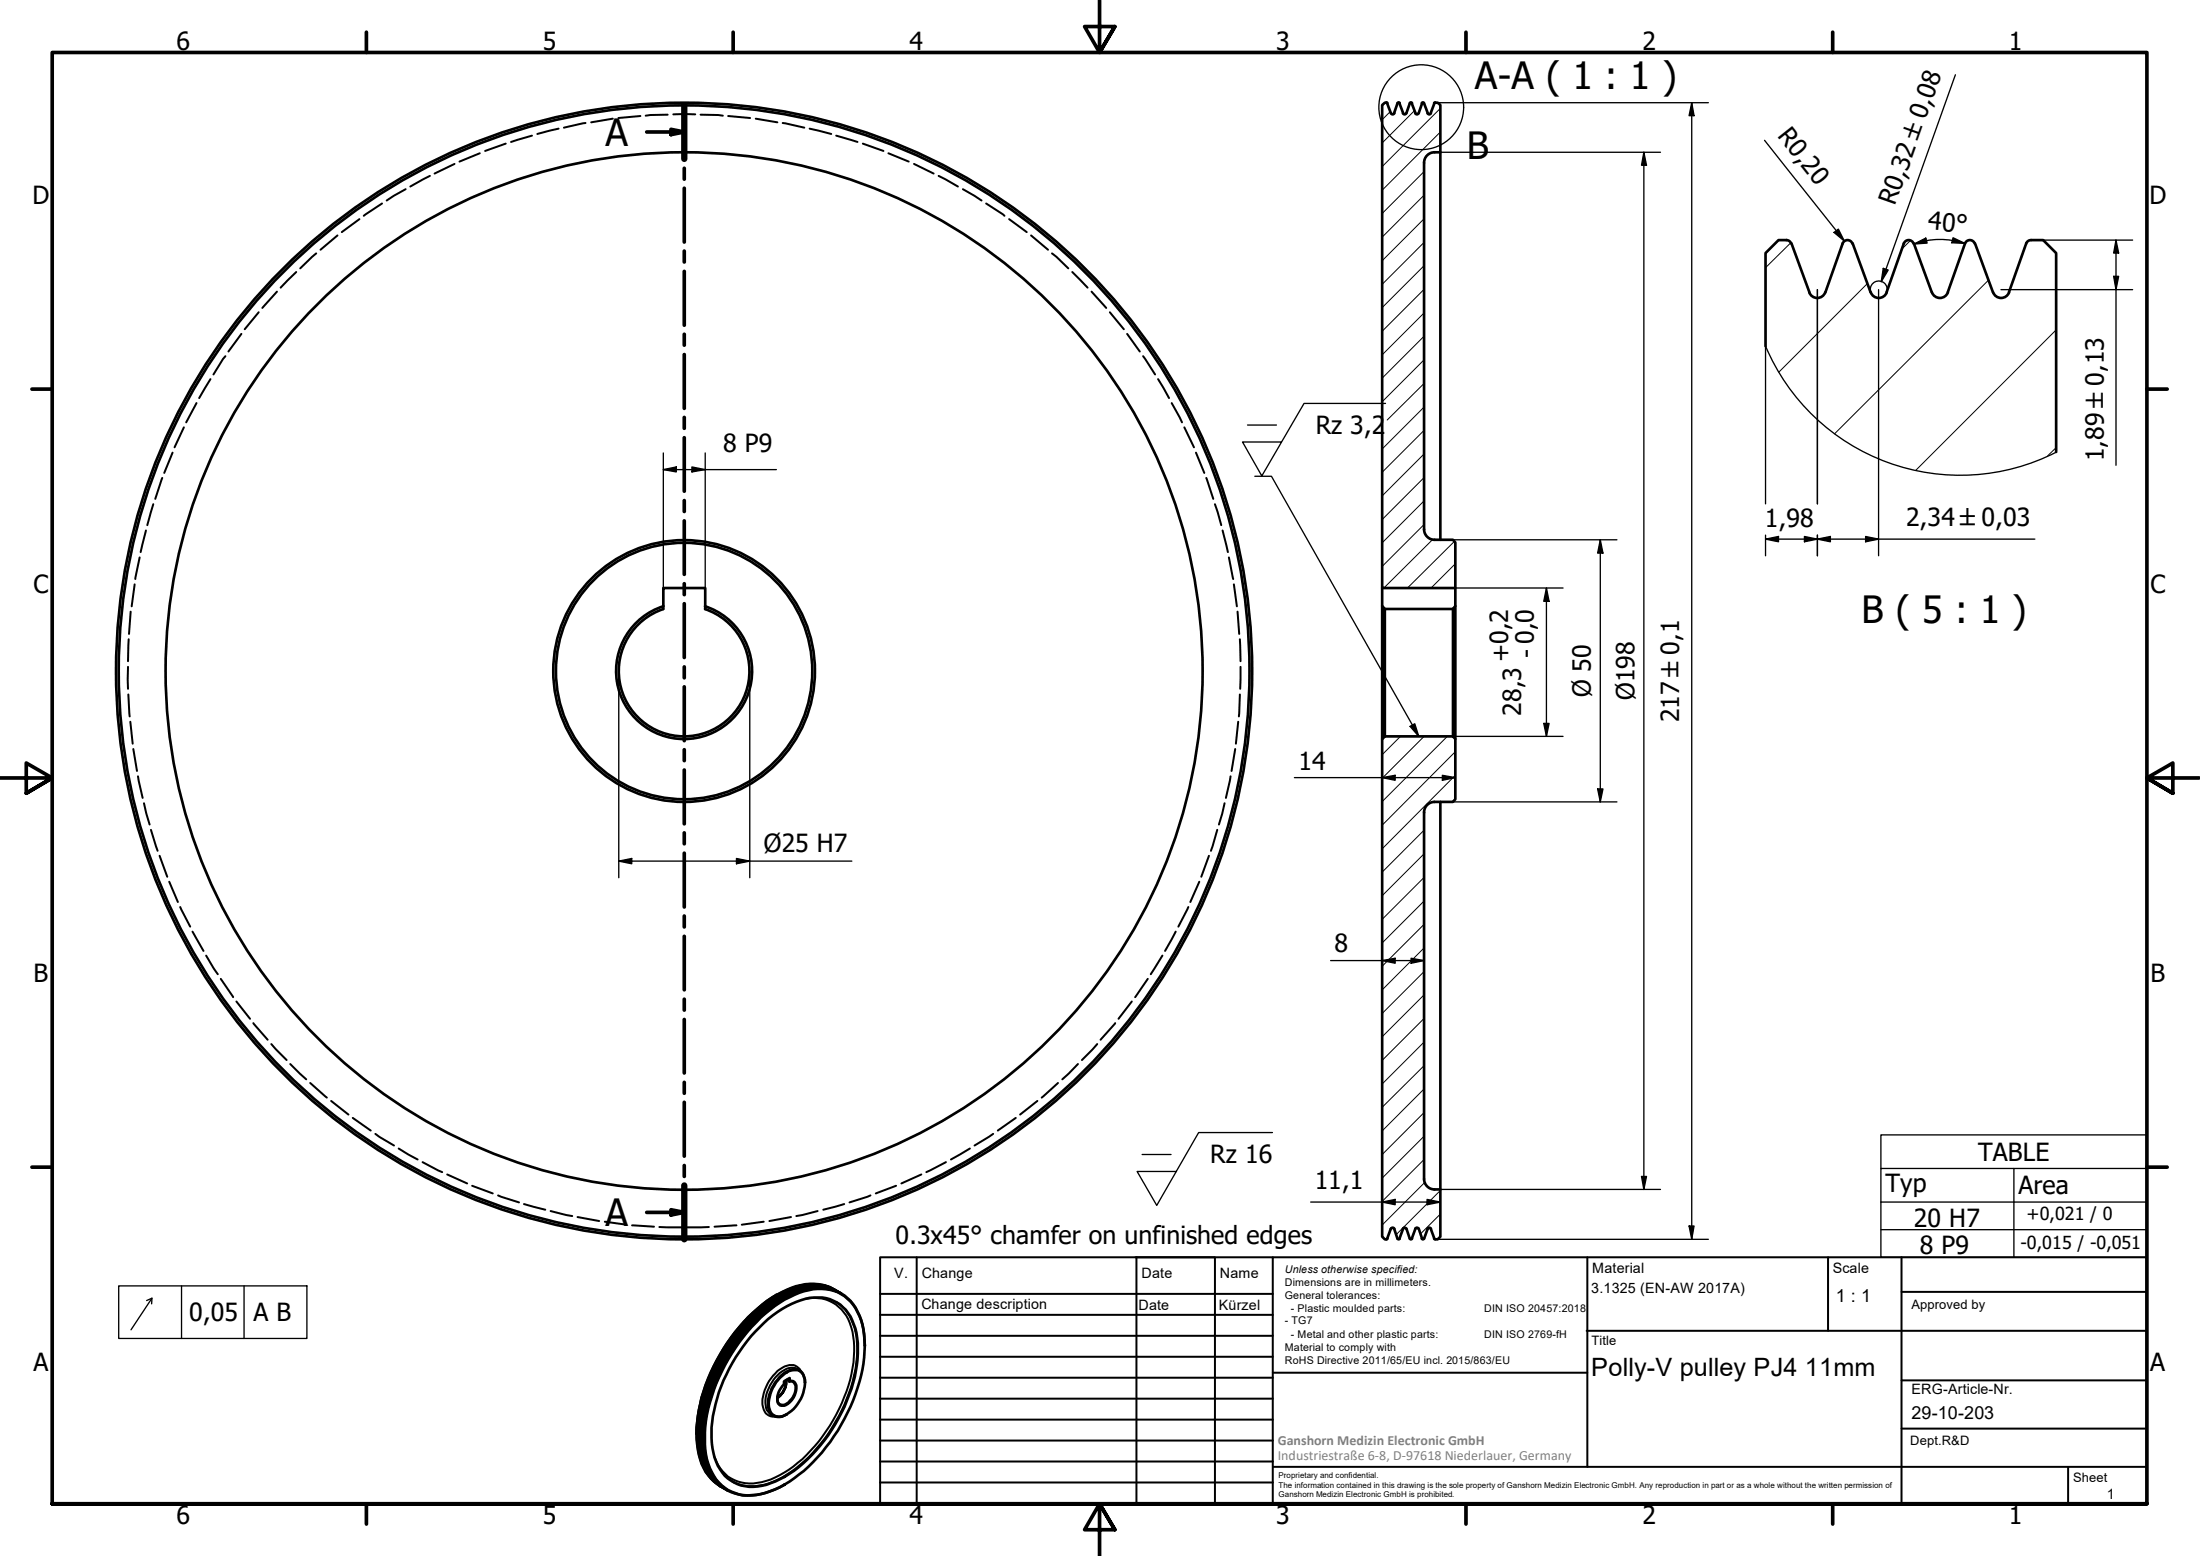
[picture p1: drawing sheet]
<svg xmlns="http://www.w3.org/2000/svg" width="420mm" height="297mm" viewBox="0 0 420 297" stroke-linecap="round" stroke-linejoin="round" font-family="sans-serif">
<!-- layer: Hatch (ISO) -->
<g fill="none" stroke="#000" stroke-width=".19">
<path d="M267.1 19.6l-.3 .4M265.6 21.3l-1.6 1.5M270.1 21.1l-6.1 6.2M272 37.3l-8 8M272 32.8l-8 8M275.1 25.2l-11.1 11.1M275.1 20.7l-11.1 11.1M272 59.7l-8 8M272 55.2l-8 8M272 50.7l-8 8M272 46.3l-8 8M272 41.8l-8 8"/>
<path d="M342 46.3l-4.8 4.8M356.6 54.2l-16.9 16.8M364.9 45.9l-1.7 1.6M379.8 53.5l-29.4 29.3M272 77.7l-8 8M272 68.7l-8 8M272 64.2l-8 8M272 73.2l-7.1 7M392.7 63l-26.8 26.8M272 95.6l-8 8M272 91.2l-8 8M272 86.7l-8 8"/>
<path d="M272 82.2l-8 8M392.7 85.5l-1.6 1.5M272 100.1l-8 8M273.6 103l-9.3 9.3M277.7 103.4l-8.9 8.9M277.9 112.1l-.1 .2M277.9 107.6l-4.6 4.7M267.5 140.6l-3.5 3.5M272 158.5l-8 8M272 140.6l-8 8M276.4 140.6l-12.4 12.4M277.9 152.5l-.5 .6"/>
<path d="M277.9 148l-13.9 14M277.9 143.5l-13.9 14M272 176.5l-8 8M272 172l-8 8M272 167.5l-8 8M272 163l-8 8M272 198.9l-8 8M272 194.4l-8 8M272 189.9l-8 8M272 185.5l-8 8M272 181l-8 8M272 216.9l-8 8"/>
<path d="M272 212.4l-8 8M272 207.9l-8 8M272 203.4l-8 8M272 221.3l-8 8M272.1 225.7l-8.1 8.2M275.1 231.8l-3.8 3.8M275.1 227.3l-8.5 8.4"/>
</g>
<!-- layer: Hidden (ISO) -->
<g fill="none" stroke="#000" stroke-width=".38">
<path d="M73 38.8l-3.5 2.4M77.5 36.1l-3.6 2.2M82.1 33.6l-3.7 2M86.8 31.3l-3.8 1.8M91.6 29.3l-3.8 1.5M96.6 27.4l-4 1.4M101.6 25.9l-4 1.2M106.7 24.6l-4.1 1M111.8 23.5l-4.1 .9M117 22.7l-4.1 .7M122.3 22.1l-4.2 .4M127.5 21.9l-4.2 .2"/>
<path d="M128.6 21.8h4.2M133.8 21.9l4.2 .2M139.1 22.1l4.2 .4M144.3 22.7l4.2 .7M149.5 23.5l4.1 .9M154.6 24.6l4.1 1M159.7 25.9l4.1 1.2M164.8 27.4l3.9 1.4M169.7 29.3l3.8 1.5M174.6 31.3l3.7 1.8M179.3 33.6l3.6 2M183.9 36.1l3.6 2.2"/>
<path d="M188.3 38.8l3.5 2.4M49.4 59.6l-2.7 3.3M52.9 55.7l-2.8 3.1M56.6 51.9l-3 3M60.4 48.4l-3.1 2.8M64.5 44.9l-3.3 2.8M68.6 41.8l-3.3 2.5M192.7 41.8l3.4 2.5M196.9 44.9l3.3 2.8M200.9 48.4l3.1 2.8M204.8 51.9l2.9 3M208.5 55.7l2.8 3.1"/>
<path d="M212 59.6l2.6 3.3M37.5 76.9l-1.9 3.7M40.2 72.4l-2.2 3.6M43.1 68l-2.3 3.5M46.1 63.7l-2.5 3.4M215.3 63.7l2.4 3.4M218.3 68l2.3 3.5M221.2 72.4l2.1 3.6M223.8 76.9l1.9 3.7M29.3 96.3l-1.2 4M31 91.2l-1.3 4M33 86.4l-1.6 3.9"/>
<path d="M35.1 81.6l-1.8 3.8M226.2 81.6l1.8 3.8M228.4 86.4l1.6 3.9M230.4 91.2l1.3 4M232 96.3l1.2 4M25 116.8l-.4 4.2M25.7 111.6l-.6 4.1M26.7 106.4l-.9 4.1M27.9 101.3l-1 4.1M233.5 101.3l1 4.1M234.7 106.4l.8 4.1M235.6 111.6l.6 4.1"/>
<path d="M236.3 116.8l.4 4.2M24.4 127.3v4.2M24.5 132.6l.3 4.2M24.6 122l-.2 4.2M24.9 137.8l.4 4.2M236.5 137.8l-.5 4.2M236.8 132.6l-.2 4.2M236.8 122l.1 4.2M236.9 127.3v4.2M25.5 143l.7 4.2M26.4 148.2l.8 4.1M27.5 153.3l1.1 4.1"/>
<path d="M28.8 158.4l1.3 4M232.5 158.4l-1.2 4M233.9 153.3l-1.1 4.1M235 148.2l-.9 4.1M235.9 143l-.7 4.2M30.5 163.4l1.4 4M32.3 168.3l1.7 3.9M34.4 173.2l1.9 3.7M36.8 177.8l2.1 3.7M224.5 177.8l-2 3.7M226.9 173.2l-1.9 3.7M229 168.3l-1.7 3.9"/>
<path d="M230.9 163.4l-1.5 4M39.4 182.4l2.2 3.6M42.2 186.9l2.3 3.5M45.1 191.2l2.7 3.3M48.4 195.3l2.7 3.2M51.8 199.3l2.9 3.1M209.5 199.3l-2.9 3.1M213 195.3l-2.8 3.2M216.2 191.2l-2.6 3.3M219.2 186.9l-2.4 3.5M222 182.4l-2.2 3.6M55.4 203.1l3.1 2.9"/>
<path d="M59.2 206.7l3.2 2.8M63.2 210.2l3.3 2.6M67.4 213.4l3.4 2.4M71.7 216.5l3.5 2.2M76.1 219.3l3.7 2M185.2 219.3l-3.6 2M189.7 216.5l-3.6 2.2M194 213.4l-3.4 2.4M198.1 210.2l-3.3 2.6M202.1 206.7l-3.2 2.8M205.9 203.1l-3 2.9M80.7 221.9l3.8 1.9"/>
<path d="M85.4 224.2l3.8 1.7M90.2 226.4l3.9 1.4M95.1 228.2l4 1.3M100.1 229.9l4 1M105.2 231.2l4.1 .9M110.3 232.3l4.1 .8M115.5 233.2l4.1 .6M120.7 233.9l4.2 .3M125.9 234.2l4.3 .1M135.4 234.2l-4.2 .1M140.7 233.9l-4.2 .3M145.9 233.2l-4.2 .6"/>
<path d="M151.1 232.3l-4.2 .8M156.1 231.2l-4 .9M161.2 229.9l-4 1M166.2 228.2l-4 1.3M171.1 226.4l-3.8 1.4M176 224.2l-3.9 1.7M180.7 221.9l-3.8 1.9"/>
</g>
<!-- layer: Visible (ISO) -->
<g fill="none" stroke="#000" stroke-width=".51">
<path d="M264.8 19.5l.2 .2M264.8 19.6h-.3l-.5 .5v92.2h13.9v-8.7l-.4-.6h-3.6a2 2 0 0 1-1.9-2M264.9 19.7l.7 1.9M266.9 19.7l-.7 2-.4 .1-.2-.2M266.9 19.7l.2-.2 .2 .2M267.3 19.7l.7 2 .4 .1 .2-.2M269.2 19.7l-.6 1.9M269.3 19.7l.2-.2 .2 .2M269.6 19.7l.7 1.9M271.5 19.7l.2-.2 .3 .2M271.6 19.7l-.7 2-.4 .1-.2-.2M272 19.7l.7 1.9"/>
<path d="M273.9 19.7l-.7 1.9M274.1 19.5l-.2 .2M274.1 19.6h.5l.5 .5v9a2.62 2.62 0 0 0-2.9 1l-.2 1v70M272.6 21.6l.4 .2 .3-.2M275.1 29.1v73.9M341.2 45.8a.98 .98 0 0 1 .9 .7M341.2 45.8h-1.5l-2.5 2.5v17.8M342.1 46.5l3.5 9.3M345.5 55.8a1.62 1.62 0 0 0 1.6 1.1 1.62 1.62 0 0 0 1.5-1.1M351.9 46.5a.98 .98 0 0 1 .9-.7 .98 .98 0 0 1 1 .7M351.9 46.5l-3.3 9.3M353.8 46.5l3.5 9.3"/>
<path d="M357.3 55.8a1.62 1.62 0 0 0 1.5 1.1 1.62 1.62 0 0 0 1.5-1.1M363.6 46.5a.98 .98 0 0 1 .9-.7 .98 .98 0 0 1 .9 .7M363.6 46.5l-3.3 9.3M365.5 46.5l3.4 9.3M369 55.8a1.62 1.62 0 0 0 1.5 1.1 1.62 1.62 0 0 0 1.5-1.1M375.3 46.5a.98 .98 0 0 1 .9-.7 .98 .98 0 0 1 .9 .7M375.3 46.5l-3.3 9.3M377.2 46.5l3.4 9.3a1.62 1.62 0 0 0 1.6 1.1 1.62 1.62 0 0 0 1.5-1.1l3.3-9.3M387.9 45.8a.98 .98 0 0 0-.9 .7M387.9 45.8h2.3l2.5 2.5v38M126.7 115.7a13 13 0 0 0-6.6 20 13 13 0 0 0 21.1 0 13 13 0 0 0-6.6-20M134.7 116.3v-4h-8v4a12.5 12.5 0 0 0-6.1 19.2 12.5 12.5 0 0 0 20.1 0 12.5 12.5 0 0 0-6.1-19.2"/>
<path d="M264 112.3v3.4M264.5 116.3h13l.4-.6v25.4M277.5 116.3v24.3M277.9 112.3v3.4M264.5 140.6v-24.3l-.5-.6v25.4M275.1 153.1v74M264.8 236.6h-.3l-.5-.5v-95l.5-.5h13l.4 .5v11.5l-.4 .5h-3.5a2 2 0 0 0-2 2v70a2 2 0 0 0 1.9 2h1.2v9l-.5 .5h-.5M265 236.4l-.2 .2M265.6 234.6l-.7 1.9M265.6 234.6l.4-.2 .3 .2M266.3 234.6l.6 1.9M266.9 236.4l.2 .2 .2-.2"/>
<path d="M267.9 234.6l.4-.2 .3 .2M268 234.6l-.7 1.9M268.6 234.6l.6 1.9M269.3 236.4l.2 .2 .2-.2M270.3 234.6l.3-.2 .3 .2M270.3 234.6l-.7 1.9M271 234.6l.6 1.9M271.5 236.4l.2 .2 .3-.2M272.6 234.6l.4-.2 .3 .2M272.7 234.6l-.7 1.9M273.2 234.6l.7 1.9M273.9 236.4l.2 .2"/>
<path d="M144.3 254.2a19.6 19.6 0 0 1 10.3-6.4 7.3 7.3 0 0 1 8.5 5 18.6 18.6 0 0 1 .2 10 31.3 31.3 0 0 1-13.4 19.1 11.2 11.2 0 0 1-8.4 1.7 8.1 8.1 0 0 1-5.4-7.1 24 24 0 0 1 2.6-14.1 34 34 0 0 1 5.6-8.2zM145.3 251.5a19.6 19.6 0 0 1 10-5.4 8 8 0 0 1 8.8 5.2 20 20 0 0 1-.3 13.7 35.5 35.5 0 0 1-11.2 16.5 15.3 15.3 0 0 1-10.6 3.9 8.1 8.1 0 0 1-6.7-6 22.7 22.7 0 0 1 1-14 37.5 37.5 0 0 1 9-13.9zM148.3 247.2a33.9 33.9 0 0 0-14.3 19.6l-.7 3.5-.3 3.4M159.4 246.2a9.3 9.3 0 0 0-8.3-.3 21.8 21.8 0 0 0-8.2 5.5 34.6 34.6 0 0 0-9.9 21.3 15.7 15.7 0 0 0 1.7 8.3l.6 .6a7 7 0 0 0 2.4 2.2M159.8 246.4a9.4 9.4 0 0 0-8.8-.2 28.6 28.6 0 0 0-12.6 11.8 33.4 33.4 0 0 0-5.1 15.7 13.1 13.1 0 0 0 2.6 8.5l1.4 1.3 .7 .5M160.1 246.6a9 9 0 0 0-8-.4 25.3 25.3 0 0 0-11.1 8.7 33.6 33.6 0 0 0-7.3 18.3 12.9 12.9 0 0 0 2.8 9.6l1.1 .9 .8 .4M160.4 246.8a9.3 9.3 0 0 0-8.7-.2 27.3 27.3 0 0 0-11.8 10.4 31.9 31.9 0 0 0-5.9 18.4 11.3 11.3 0 0 0 3.5 8.2l1.2 .7M160.7 246.9a9.6 9.6 0 0 0-8.7-.1 27.5 27.5 0 0 0-11.4 9.9 32 32 0 0 0-6.2 18.7 11.5 11.5 0 0 0 3.5 8.4l1 .7M165.2 256.9a11.8 11.8 0 0 0-3.3-9.1 8.5 8.5 0 0 0-8.4-1.4 24.9 24.9 0 0 0-12.4 9.7 33 33 0 0 0-6.7 18.5 11.8 11.8 0 0 0 3.3 9 8.2 8.2 0 0 0 7.5 1.6l1.8-.5 2.9-1.3M147.2 270l.5 .2M149 263a3.4 3.4 0 0 1 3.7-1.3 3.1 3.1 0 0 1 .8 3.6 6.6 6.6 0 0 1-4.5 5.1 1.85 1.85 0 0 1-2.1-1.7 7.2 7.2 0 0 1 2.1-5.7zM149.7 263.7l1.1-.6v.5a1.14 1.14 0 0 1 1.3 1.6 3.9 3.9 0 0 1-2.3 3.1 1.11 1.11 0 0 1-1.3-1.4l.2-1.2 1-1.4z"/>
<path d="M150.1 263.5a4 4 0 0 1-1.6 3.4 3.9 3.9 0 0 0 1.6-3.1M150.3 263.4l.4 .3M150.7 263.7a1.13 1.13 0 0 1 1.3 1.5 3.7 3.7 0 0 1-2.4 3h-.2a1.02 1.02 0 0 1-.9-1.2M150.8 263.6l-.1 .1M152.2 261.4l.5 .2M153.7 264a2.14 2.14 0 0 0-2.4-2.6 6.9 6.9 0 0 0-4.5 5.3 3.1 3.1 0 0 0 1 3.6l.3 .1a2.39 2.39 0 0 0 2.1-.4"/>
<circle cx="130.7" cy="128.1" r="25"/>
<circle cx="130.7" cy="128.1" r="24.5"/>
<circle cx="130.7" cy="128.1" r="108"/>
<circle cx="130.7" cy="128.1" r="108.5"/>
<circle cx="130.7" cy="128.1" r="99"/>
</g>
<!-- layer: Break Line (ISO) -->
<path d="M337.2 66.1a40.4 40.4 0 0 0 55.5 20.2" fill="none" stroke="#000" stroke-width=".25"/>
<!-- layer: Visible Narrow (ISO) -->
<path d="M153.9 248a7.2 7.2 0 0 1 8.7 5.4 21.5 21.5 0 0 1-1.8 14.4 29.6 29.6 0 0 1-11 13.3 10.8 10.8 0 0 1-8.9 1.7 7.2 7.2 0 0 1-4.4-4.7M158.9 246a10.3 10.3 0 0 0-9.1 .5 31.4 31.4 0 0 0-13.7 15 27.8 27.8 0 0 0-2.8 14.8 9.9 9.9 0 0 0 4 7.2M159.3 246.1a9.5 9.5 0 0 0-8.1-.2 26.9 26.9 0 0 0-11.5 9.5 33 33 0 0 0-6.7 18.3 12 12 0 0 0 3.3 9.1l1.2 .9M159.3 246.2a10.2 10.2 0 0 0-9.1 .5 29.5 29.5 0 0 0-12 11.6 32.1 32.1 0 0 0-4.8 16.2 12 12 0 0 0 3.6 8.8l.6 .4M159.6 246.4a10.2 10.2 0 0 0-9.1 .5 29.5 29.5 0 0 0-11.9 11.6 31.2 31.2 0 0 0-4.8 16.2 11.8 11.8 0 0 0 3 8.2l1.1 1M159.7 248.5a9.1 9.1 0 0 1 3.9 6.7 27.3 27.3 0 0 1-4.7 17.3 25.9 25.9 0 0 1-11.3 10.4 9.3 9.3 0 0 1-7.7 0M160 246.6a10.3 10.3 0 0 0-9.2 .5 28.8 28.8 0 0 0-11.9 11.6 29.9 29.9 0 0 0-4.7 17.2 10.3 10.3 0 0 0 4 8.2M160.6 246.9a9.6 9.6 0 0 0-8.1-.3 26.3 26.3 0 0 0-11.5 9.5 33 33 0 0 0-6.6 18.4 12 12 0 0 0 3.3 9.1l1.2 .9M152.2 261.4a2.93 2.93 0 0 0-3.3 .7 7.1 7.1 0 0 0-2.5 7.1l.8 .8M153 261.8a2.17 2.17 0 0 0-3.1-1 8.2 8.2 0 0 0-4.3 7.3 2.19 2.19 0 0 0 2.4 2.3" fill="none" stroke="#000" stroke-width=".38"/>
<!-- layer: Visible (ISO) -->
<circle cx="137.5" cy="283.7" r=".25" fill="#000"/>
<!-- layer: Section Line (ISO) -->
<g fill="none" stroke="#000" stroke-width=".7">
<path d="M123.5 25.2h7.2M128.1 24.7l2.6 .5-2.6 .5zM130.7 20.1v10.2M130.7 32.1v2.1M130.7 35.9v10.3M130.7 47.9v2.1M130.7 51.8v10.3M130.7 63.8v2.1M130.7 67.7v10.3M130.7 79.7v2.1M130.7 83.6v10.2M130.7 95.6v2"/>
<path d="M130.7 99.4v10.3M130.7 111.4v2.1M130.7 115.2v10.3M130.7 127.3v2.1M130.7 131.1v10.3M130.7 143.1v2.1M130.7 147v10.3M130.7 159v2.1M130.7 162.9v10.3M130.7 174.9v2.1M130.7 178.7v10.3M130.7 190.7v2.1"/>
<path d="M130.7 194.6v10.2M130.7 206.6v2.1M130.7 210.4v10.3M123.5 231.4h7.2M128.1 230.9l2.6 .5-2.6 .6zM130.7 222.5v2.1M130.7 226.3v10.3"/>
</g>
<path d="M130.7 20.1v10.2M130.7 226.3v10.3" fill="none" stroke="#000" stroke-width="1.2"/>
<path d="M128.1 24.7l2.6 .5-2.6 .5zM128.1 230.9l2.6 .5-2.6 .6z" fill="#000"/>
<!-- layer: Detail Boundary (ISO) -->
<circle cx="271.4" cy="20.5" r="8.1" fill="none" stroke="#000" stroke-width=".25"/>
<!-- layer: Border (ISO) -->
<g fill="none" stroke="#000" stroke-width=".7">
<path d="M70 6.1v3.9M140 6.1v3.9M210 0v10l-2.9-4.9h5.8l-2.9 4.9 2.9-4.9M280 6.1v3.9M350 6.1v3.9M6.1 74.3h3.9M410 74.3h3.9M0 148.5h10l-5-2.8v5.7l5-2.9-5 2.9M420 148.5h-10l5-2.8v5.7l-5-2.9 5 2.9M6.1 222.8h3.9M410 222.8h3.9M10 287.1v-277.1h400v277.1h-400h400"/>
<path d="M70 287.1v3.8M140 287.1v3.8M212.9 292l-2.9-4.9 2.9 4.9h-5.8l2.9-4.9v9.9M280 287.1v3.8M350 287.1v3.8"/>
</g>
<!-- layer: TitleBlock -->
<g fill="none" stroke="#000" stroke-width=".38">
<path d="M168.1 251h75M168.1 247h75M168.1 255h75M168.1 259h75M175.1 240v47M216.9 240h15M217 240v47M232 240v47M243.1 240.1v46.9h-75v-47h241.9v47.1h-167M303 254h107M303.1 240v40M349.1 240v14"/>
<path d="M363.2 240v47.1M363.2 246.6h46.8M168.1 271h75M168.1 263h75M168.1 267h75M168.1 275h75M168.1 279h75M243.1 262.1h60M363.2 272.7h46.8M363.2 263.5h46.8M168.1 283h75M216.9 287h15"/>
<path d="M243.1 280h166.9M395 280.1v7"/>
</g>
<!-- layer: Sketch Geometry (ISO) -->
<path d="M22.7 245.5h35.9v10h-35.9zM28 248.3l1-.5v1.1M29 247.8l-4 6.1M34.7 245.5v10M46.6 245.5v10" fill="none" stroke="#000" stroke-width=".25"/>
<!-- layer: Dimension (ISO) -->
<g fill="none" stroke="#000" stroke-width=".25">
<path d="M274.6 19.6h51.7M323.1 19.6l.4 2.5h-.9zM323.1 19.6v217M373.4 14.3l-14.1 39.5M275.1 29.1h42M313.9 29.1l.6 2.4h-1zM313.9 29.1v198M337 26.8l15.2 19.2M347.1 55.3v40.9M350.3 44.4l.8-.7 1.1 2.3zM357.2 55.4a1.62 1.62 0 0 1 1.8-1.7 1.62 1.62 0 0 1 1.3 2.1M358.8 55.3v50.8"/>
<path d="M359.7 51.2l.9 .3-1.3 2.3zM365.5 46.6l2.3-1.1 .2 .9zM367.9 45.9l-2.4 .7M372.9 45.9l-2.2-.2-2.8 .2M372.9 45.9l2.4 .6M373 45.4l2.3 1.1-2.6-.2zM382.1 55.3h25.2M390.2 45.8h17.1M403.7 52.8h.9l-.5 2.5zM404.1 45.8l.5 2.5h-.9zM404.1 45.8v43M337.2 66.1v30.1"/>
<path d="M126.7 89.6l2.5-.5v1zM126.7 89.6h21.6M126.7 86.5v25.8M132.1 89.1l2.6 .5-2.6 .5zM134.7 86.5v25.8M277.5 103h31.3M277.9 112.3h20.6M295.3 112.3l.5 2.5h-1zM295.3 112.3v28.3M305.6 103l.5 2.6h-1zM305.6 103v50.1M337.2 102.9l2.5-.5v1z"/>
<path d="M337.2 102.9h51.4M337.2 102.2v3.9M344.6 102.4l2.5 .5-2.5 .5zM347.1 102.9l2.5-.5v1zM347.1 102.2v3.9M356.3 102.4l2.5 .5-2.5 .5zM118.2 128.1v39.5M143.2 128.1v39.5M294.8 138.1h1l-.5 2.5zM247.2 148.4h30.7M264 148.4l2.4-.4v1zM273.9 153.1h34.9"/>
<path d="M275.5 148l2.4 .4-2.4 .6zM277.5 140.6h21M305.1 150.6h1l-.5 2.5zM118.2 164.4l2.4-.5v1zM118.2 164.4h44.5M140.7 163.9l2.5 .5-2.5 .5zM254.1 183.4h17.9M264 183.4l2.4-.5v1zM269.5 182.9l2.5 .5-2.5 .5zM250.3 229.5h24.8M264 229.5l2.4-.5v1zM272.5 229l2.6 .5-2.6 .5z"/>
<path d="M274.6 236.6h51.7M275.1 227.1h42M313.5 224.6h1l-.6 2.5zM322.6 234h.9l-.4 2.6z"/>
</g>
<g fill="#000">
<path d="M313.9 29.1l.6 2.4h-1zM323.1 19.6l.4 2.5h-.9zM350.3 44.4l.8-.7 1.1 2.3zM359.7 51.2l.9 .3-1.3 2.3zM365.5 46.6l2.3-1.1 .2 .9zM373 45.4l2.3 1.1-2.6-.2zM403.7 52.8h.9l-.5 2.5zM404.1 45.8l.5 2.5h-.9zM126.7 89.6l2.5-.5v1zM132.1 89.1l2.6 .5-2.6 .5zM295.3 112.3l.5 2.5h-1zM305.6 103l.5 2.6h-1z"/>
<path d="M337.2 102.9l2.5-.5v1zM344.6 102.4l2.5 .5-2.5 .5zM347.1 102.9l2.5-.5v1zM356.3 102.4l2.5 .5-2.5 .5zM294.8 138.1h1l-.5 2.5zM264 148.4l2.4-.4v1zM275.5 148l2.4 .4-2.4 .6zM305.1 150.6h1l-.5 2.5zM118.2 164.4l2.4-.5v1zM140.7 163.9l2.5 .5-2.5 .5zM264 183.4l2.4-.5v1zM269.5 182.9l2.5 .5-2.5 .5z"/>
<path d="M264 229.5l2.4-.5v1zM272.5 229l2.6 .5-2.6 .5zM313.5 224.6h1l-.6 2.5zM322.6 234h.9l-.4 2.6z"/>
</g>
<!-- layer: Symbol (ISO) -->
<path d="M264.6 77h-15.6l-8 13.9-3.7-6.5h7.4M238.3 81.1h5.5M239.6 90.9h3.2l28.2 49.7M269.3 138.7l.9-.5 .8 2.4zM243 216.2h-14.1l-8 13.9-3.7-6.5h7.5M218.1 220.4h5.5M359.2 223.1v-6.5h50.8v6.5M359.2 229.5v10.5h50.8v-10.5M359.2 234.7h50.8M384.6 223.1v16.9M410 223.1h-50.8v6.4M410 223.1v6.4h-50.8" fill="none" stroke="#000" stroke-width=".25"/>
<path d="M269.3 138.7l.9-.5 .8 2.4z" fill="#000"/>
<g font-size="7.2">
<text x="281.7" y="17">A-A ( 1 : 1 )</text>
<text x="115.6" y="27.9">A</text>
<text x="280.2" y="30.3">B</text>
<text x="355.5" y="118.9">B ( 5 : 1 )</text>
<text x="115.6" y="234">A</text>
</g>
<g font-size="4.8">
<text x="33.7" y="9.6">6</text>
<text x="103.7" y="9.6">5</text>
<text x="173.7" y="9.6">4</text>
<text x="243.7" y="9.6">3</text>
<text x="313.7" y="9.6">2</text>
<text x="383.7" y="9.6">1</text>
<text x="339.3" y="25.9" transform="rotate(52 339.3 25.9)">R0,20</text>
<text x="6.2" y="38.9">D</text>
<text x="361.9" y="39.4" transform="rotate(-71 361.9 39.4)">R0,32 ±0,08</text>
<text x="410.5" y="38.9">D</text>
<text x="368.1" y="43.8" transform="rotate(5 368.1 43.8)">40°</text>
<text x="251.3" y="82.9">Rz 3,2</text>
<text x="138.1" y="86.3">8 P9</text>
<text x="401.8" y="88.1" transform="rotate(-90 401.8 88.1)">1,89 ±0,13</text>
<text x="337.1" y="100.6">1,98</text>
<text x="364" y="100.5">2,34 ±0,03</text>
<text x="6.4" y="113.1">C</text>
<text x="410.7" y="113.1">C</text>
<text x="293.1" y="125.5" transform="rotate(-90 293.1 125.5)">- 0,0</text>
<text x="288.2" y="126.4" transform="rotate(-90 288.2 126.4)">+0,2</text>
<text x="290.5" y="136.6" transform="rotate(-90 290.5 136.6)">28,3</text>
<text x="303.8" y="133.1" transform="rotate(-90 303.8 133.1)">Ø 50</text>
<text x="312.2" y="133.7" transform="rotate(-90 312.2 133.7)">Ø198</text>
<text x="320.7" y="137.9" transform="rotate(-90 320.7 137.9)">217 ±0,1</text>
<text x="248" y="146.9">14</text>
<text x="145.9" y="162.6">Ø25 H7</text>
<text x="254.9" y="181.8">8</text>
<text x="6.4" y="187.4">B</text>
<text x="410.7" y="187.4">B</text>
<text x="377.8" y="221.6">TABLE</text>
<text x="231.1" y="222.1">Rz 16</text>
<text x="251.1" y="227.1">11,1</text>
<text x="360.1" y="227.6">Typ</text>
<text x="385.5" y="228">Area</text>
<text x="171" y="237.4">0.3x45° chamfer on unfinished edges</text>
<text x="365.5" y="234.2">20 H7</text>
<text x="366.6" y="239.3">8 P9</text>
<text x="36.1" y="252.3">0,05</text>
<text x="48.4" y="252.2">A B</text>
<text x="6.4" y="261.7">A</text>
<text x="303.9" y="262.6">Polly-V pulley PJ4</text>
<text x="344.7" y="262.6">11mm</text>
<text x="410.7" y="261.7">A</text>
<text x="33.7" y="290.9">6</text>
<text x="103.7" y="290.9">5</text>
<text x="173.7" y="290.9">4</text>
<text x="243.7" y="290.9">3</text>
<text x="313.7" y="290.9">2</text>
<text x="383.7" y="290.9">1</text>
</g>
<g font-size="3.4">
<text x="387" y="233">+0,021 / 0</text>
<text x="385.9" y="238.4">-0,015 / -0,051</text>
<text x="350.6" y="248.5">1 : 1</text>
<text x="365.1" y="270.9">29-10-203</text>
</g>
<g font-size="2.7">
<text x="170.8" y="244">V.</text>
<text x="176" y="244">Change</text>
<text x="218" y="244">Date</text>
<text x="233" y="244">Name</text>
<text x="304.1" y="243">Material</text>
<text x="350" y="243.1">Scale</text>
<text x="176" y="249.9">Change description</text>
<text x="217.4" y="250">Date</text>
<text x="232.8" y="250">Kürzel</text>
<text x="303.9" y="246.8">3.1325 (EN-AW 2017A)</text>
<text x="365.1" y="266.1">ERG-Article-Nr.</text>
<text x="402.3" y="286.2">1</text>
</g>
<g font-size="2.7" fill="#808080">
<text x="244" y="275.8">Ganshorn Medizin Electronic GmbH</text>
<text x="244" y="278.7">Industriestraße 6-8, D-97618 Niederlauer, Germany</text>
</g>
<g font-size="2.5">
<text x="365.1" y="249.9">Approved by</text>
<text x="304" y="256.8">Title</text>
<text x="364.8" y="275.8">Dept.R&amp;D</text>
<text x="395.9" y="282.9">Sheet</text>
</g>
<g font-size="2">
<text x="245.4" y="242.9">Unless otherwise specified:</text>
<text x="245.4" y="245.4">Dimensions are in millimeters.</text>
<text x="245.4" y="247.9">General tolerances:</text>
<text x="246.5" y="250.4">- Plastic moulded parts:</text>
<text x="283.5" y="250.4">DIN ISO 20457:2018</text>
<text x="245.4" y="252.8">- TG7</text>
<text x="245.4" y="257.9">Material to comply with</text>
<text x="246.5" y="255.4">- Metal and other plastic parts:</text>
<text x="283.5" y="255.4">DIN ISO 2769-fH</text>
<text x="245.4" y="260.3">RoHS Directive 2011/65/EU incl. 2015/863/EU</text>
</g>
<g font-size="1.5">
<text x="244.2" y="282.2">Proprietary and confidential.</text>
<text x="244.2" y="284">The information contained in this drawing is the sole property of Ganshorn Medizin Electronic GmbH. Any reproduction in part or as a whole without the written permission of</text>
<text x="244.2" y="285.8">Ganshorn Medizin Electronic GmbH is prohibited.</text>
</g>
</svg>
